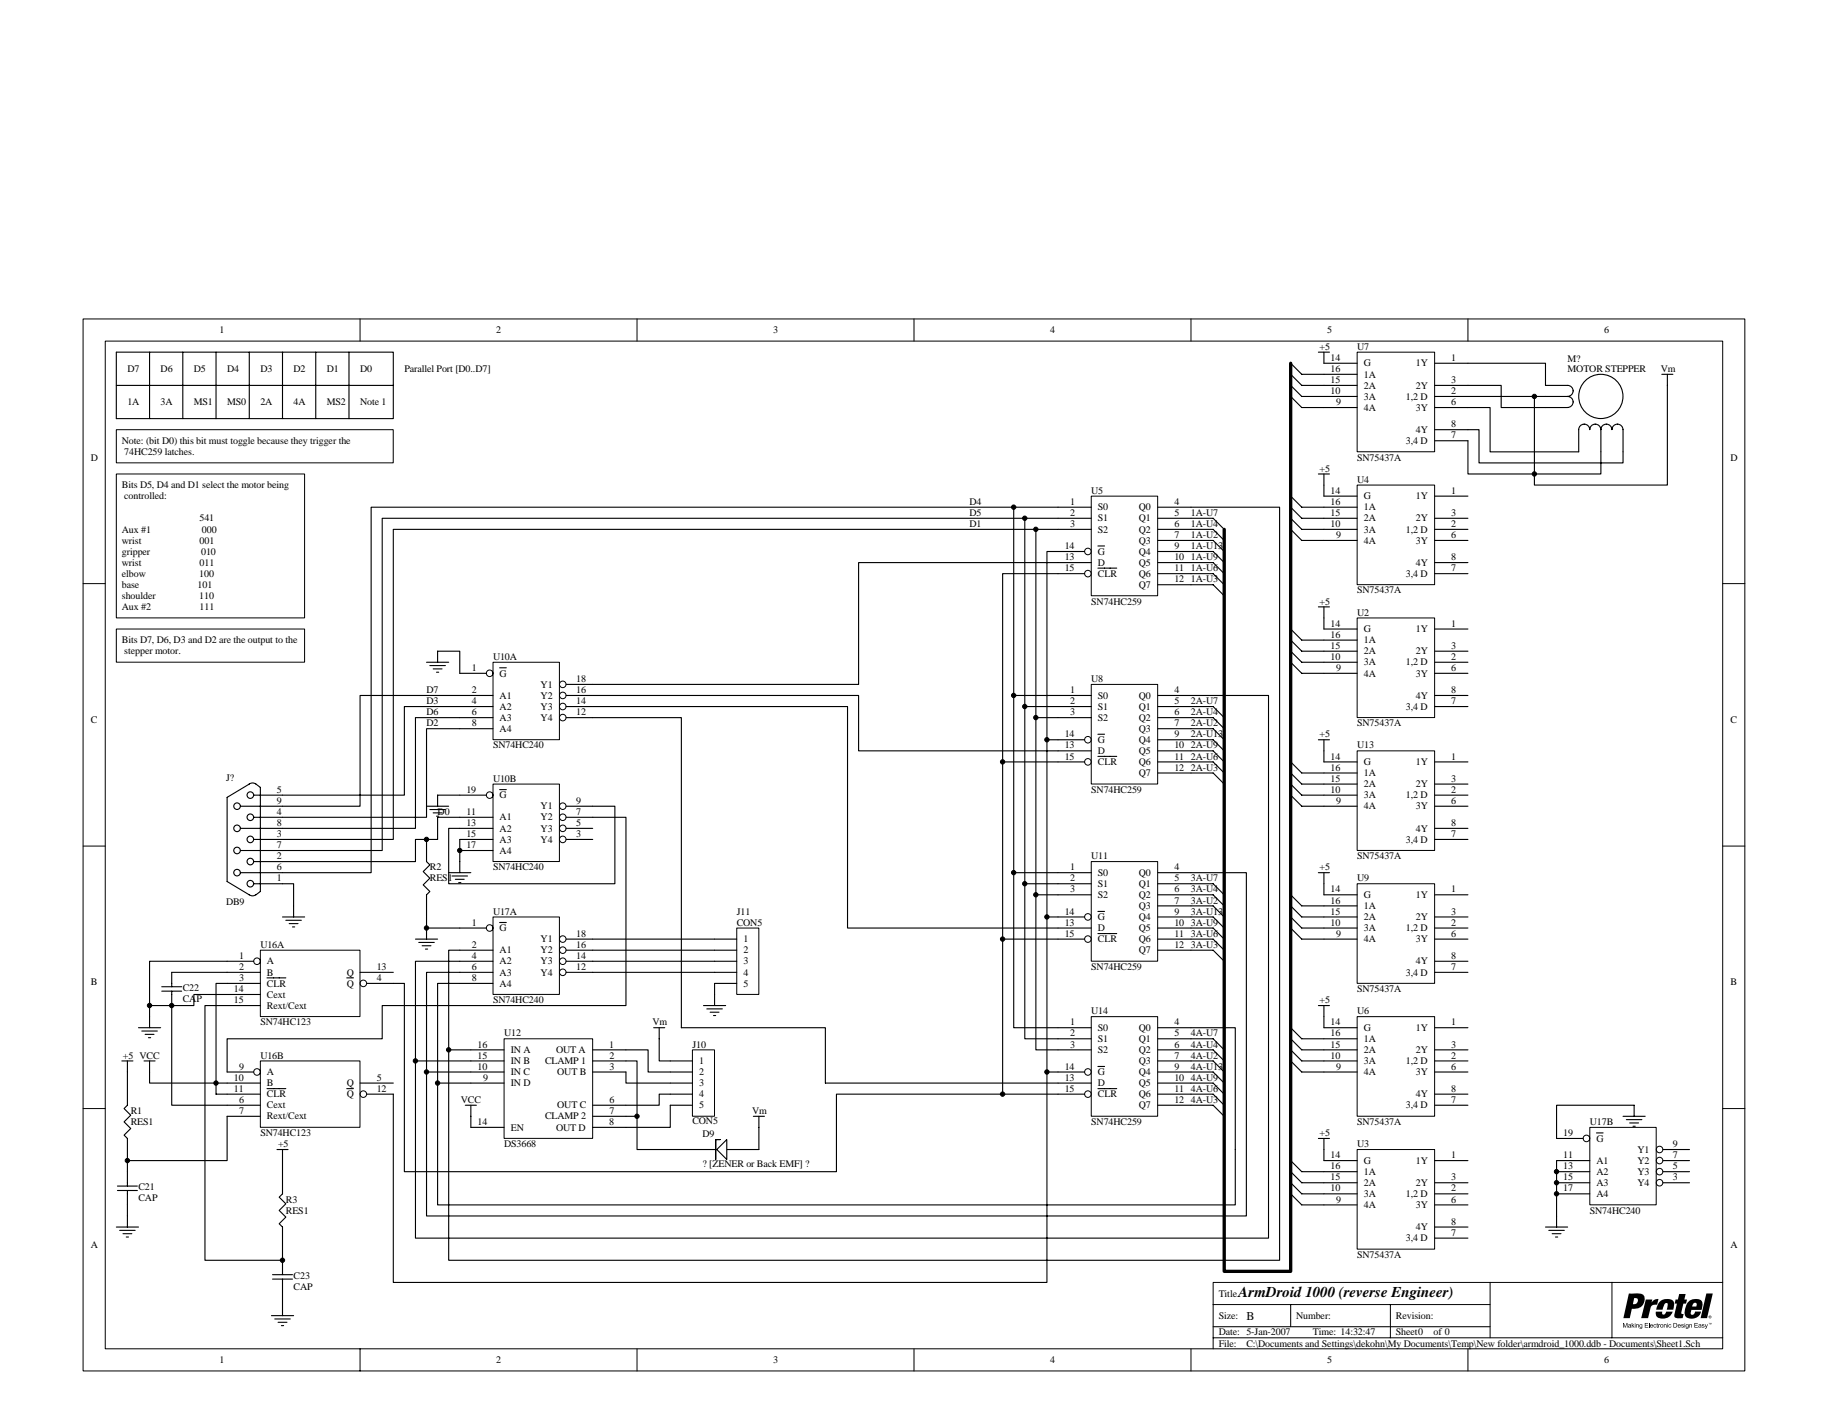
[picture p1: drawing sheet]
<svg xmlns="http://www.w3.org/2000/svg" width="559mm" height="432mm" viewBox="0 0 559 432" stroke-linecap="round" stroke-linejoin="round" font-family="sans-serif">
<g fill="none" stroke="#000" stroke-width=".31">
<path d="M25.4 97.5h508v321.7h-508zM110.1 97.5v6.8M194.7 97.5v6.8M279.4 97.5v6.8M364.1 97.5v6.8M448.7 97.5v6.8M32.2 104.3h494.4v308.2h-494.4zM25.4 178.5h6.8M526.6 178.5h6.8M25.4 258.7h6.8M526.6 258.7h6.8M25.4 339h6.8"/>
<path d="M526.6 339h6.8M370.8 398.9h84.7M394.5 398.9v6.8M425 398.9v10.2M455.5 392.2v16.9M492.8 392.2h-122v20.3M526.6 392.2h-33.8v16.9M110.1 412.5v6.8M194.7 412.5v6.8M279.4 412.5v6.8M364.1 412.5v6.8M370.8 409.1h155.8"/>
<path d="M370.8 405.7h84.7M448.7 412.5v6.8"/>
</g>
<g fill="#000">
<path d="M497.9 395.6l2.3-.1a1.95 1.95 0 0 1 2.3 .7 1.95 1.95 0 0 1 0 2.4 3.2 3.2 0 0 1-3.7 1.6l-.6 2.9h-1.9zM499.6 397l-.4 1.8a1.1 1.1 0 0 0 1.3-.4 1.1 1.1 0 0 0-.2-1.4z" fill-rule="evenodd"/>
<path d="M503.1 397.4h2l-.2 .9 .7-.7 1.4-.4-.4 1.8a1.45 1.45 0 0 0-2.1 1l-.7 3.1h-2.1z" fill-rule="evenodd"/>
<path d="M513.3 395.7h2l-.4 1.7h.8l-.3 1.3h-.8l-.7 2.7 .2 .4h.6l-.3 1.3h-2l-.6-.6 .8-3.8h-.7l.3-1.3h.7z" fill-rule="evenodd"/>
<path d="M521.6 395.6h2l-1.8 7.5h-1.9z" fill-rule="evenodd"/>
<path d="M496.1 404.6h.3l.4 1.2 .4-1.2h.3v1.4h-.2v-1.2l-.6 1.2-.4-1.2v1.2h-.2z" fill-rule="evenodd"/>
<path d="M497.9 405.6l.5-.1-.3 .4zM497.8 405.1l.1 .2 .4-.2 .1 .2a.4 .4 0 0 0-.6 .1 .4 .4 0 0 0 .1 .6h.7v-.8l-.3-.3z" fill-rule="evenodd"/>
<path d="M498.8 404.6h.2v.8l.6-.4-.4 .3 .4 .7-.5-.5-.1 .5h-.2z" fill-rule="evenodd"/>
<path d="M499.7 404.6l.2 .2zM499.7 405v1h.2v-1z" fill-rule="evenodd"/>
<path d="M500.1 405h.8l.1 1h-.2v-.7l-.2-.2-.2 .1-.1 .8h-.2z" fill-rule="evenodd"/>
<path d="M501.2 405.5a.36 .36 0 0 1 .7 0 .36 .36 0 0 1-.7 0zM501.4 405l-.3 .5 .2 .4 .6-.1a.37 .37 0 0 1-.3 .4 .37 .37 0 0 1-.4-.1 .45 .45 0 0 0 .4 .3 .45 .45 0 0 0 .4-.4v-1z" fill-rule="evenodd"/>
<path d="M502.8 404.6h1v.1h-.8v.5h.8v.1h-.8v.5h.9v.2h-1.1z" fill-rule="evenodd"/>
<path d="M504.7 405.2h.4v.2h-.5zM504.5 405.1l-.1 .3a.5 .5 0 0 0 .3 .6 .5 .5 0 0 0 .6-.3l-.6 .1-.1-.3h.7l-.2-.5z" fill-rule="evenodd"/>
<path d="M505.5 405.1l.6-.1 .2 .3a.38 .38 0 0 0-.5-.1 .38 .38 0 0 0 0 .6 .38 .38 0 0 0 .5-.2l-.1 .3-.5 .1-.2-.3z" fill-rule="evenodd"/>
<path d="M506.5 404.7l.1-.1v.4h.2l-.2 .8 .3 .2-.4-.1z" fill-rule="evenodd"/>
<path d="M506.9 405h.6l-.3 .2-.1 .8h-.2z" fill-rule="evenodd"/>
<path d="M507.6 405.5a.37 .37 0 0 1 .7 0 .37 .37 0 0 1-.7 0zM507.6 405.1v.8h.6l.3-.5-.2-.3z" fill-rule="evenodd"/>
<path d="M507.4 398a3.2 3.2 0 0 1 4.2 .1l.2 1.1-.3 1.3h-2l.3-1.5-.1-.5a1.01 1.01 0 0 0-1.2 1.1l-.3 .9h-1.9l.4-1.5z" fill-rule="evenodd"/>
<path d="M508.6 405h.8l.1 1h-.2l-.2-.9-.3 .2v.7h-.2z" fill-rule="evenodd"/>
<path d="M506.2 401.1h1.9l.2 .9a.83 .83 0 0 0 1-.9h2a3.1 3.1 0 0 1-4.9 1.5z" fill-rule="evenodd"/>
<path d="M509.7 404.6l.2 .2zM509.7 405h.2v1h-.2z" fill-rule="evenodd"/>
<path d="M510.1 405.1l.3-.2 .4 .2 .1 .2-.5-.2-.2 .4 .2 .4 .5-.3-.1 .3-.5 .1-.2-.3z" fill-rule="evenodd"/>
<path d="M511.7 404.7l.6 .1 .2 .5a.55 .55 0 0 1-.8 .5zM511.6 404.6v1.4h.5a.77 .77 0 0 0 .6-1 .77 .77 0 0 0-1.1-.4z" fill-rule="evenodd"/>
<path d="M513.1 405.2l.3-.1 .2 .3h-.5zM513 405.1a.55 .55 0 0 0-.1 .6 .55 .55 0 0 0 .6 .3l.3-.3-.5 .2-.3-.4h.8l-.1-.3-.2-.2z" fill-rule="evenodd"/>
<path d="M514.1 405l.6 .1-.2 .2-.3-.2 .1 .3a.32 .32 0 0 1 .4 .2 .32 .32 0 0 1-.2 .4l-.6-.3 .4 .2 .3-.2-.6-.3z" fill-rule="evenodd"/>
<path d="M514.9 404.6l.2 .2zM514.9 405h.2v1h-.2z" fill-rule="evenodd"/>
<path d="M515.3 405.5a.36 .36 0 0 1 .7 0 .36 .36 0 0 1-.7 0zM515.5 405a.59 .59 0 0 0 0 .9l.5-.1a.29 .29 0 0 1-.1 .4 .29 .29 0 0 1-.4-.1h-.2a.45 .45 0 0 0 .4 .3 .45 .45 0 0 0 .4-.2l.1-1.2z" fill-rule="evenodd"/>
<path d="M516.4 405h.7l.1 1h-.2v-.7l-.2-.2-.2 .1v.8h-.2z" fill-rule="evenodd"/>
<path d="M516.3 397.9l1.5-.6a1.92 1.92 0 0 1 2.3 .4 1.92 1.92 0 0 1 .2 2.3l-.2 .6h-3.1l-.2 1.2a.77 .77 0 0 0 1 .2 .77 .77 0 0 0 .4-.9h1.8a2.87 2.87 0 0 1-4.8 1.3 5.1 5.1 0 0 1 1.1-4.5zM517.6 398.6l-.3 .9h1.2a.65 .65 0 0 0 .1-.9 .65 .65 0 0 0-1 0z" fill-rule="evenodd"/>
<path d="M518 404.6h1v.1h-.8v.5h.7v.1h-.7v.5h.8v.2h-1z" fill-rule="evenodd"/>
<path d="M519.4 405.6a.23 .23 0 0 1 .3-.1 .23 .23 0 0 1 .1 .3l-.3 .1zM519.2 405.1l.2 .2 .4-.2 .1 .2a.44 .44 0 0 0-.6 .1 .44 .44 0 0 0 0 .5l.8 .1-.1-1z" fill-rule="evenodd"/>
<path d="M520.4 405l.3-.1 .3 .3-.5-.1-.1 .2a.43 .43 0 0 1 .5 .1 .43 .43 0 0 1 0 .6l-.6-.2-.1-.1 .5 .2 .2-.2-.6-.3z" fill-rule="evenodd"/>
<path d="M521.1 405h.2l.3 .8 .5-.8-.7 1.4-.2-.2 .3-.2z" fill-rule="evenodd"/>
<path d="M522.3 404.6l.2 .4 .2-.4zM522.8 404.6v.4v-.4l.1 .4 .2-.4 .1 .4v-.4l-.2 .3z" fill-rule="evenodd"/>
<path d="M522.6 402.5h.3v.5l-.2-.2-.1 .2zM522.6 402.5l.2 .2zM522.5 402.5v.5h.4l.1-.5zM522.3 402.7a.45 .45 0 0 1 .9 0 .45 .45 0 0 1-.9 0z" fill-rule="evenodd"/>
</g>
<path d="M504 404.6h.2v1.4h-.2z" fill="#000"/>
<path d="M150.7 239.8h20.3v23.7h-20.3z" fill="#fff"/>
<g fill="none" stroke="#000" stroke-width=".31">
<path d="M150.7 239.8h20.3v23.7h-20.3z"/>
<circle cx="149.7" cy="243.1" r="1.01"/>
<circle cx="172" cy="246.5" r="1.01"/>
<circle cx="172" cy="249.9" r="1.01"/>
<circle cx="172" cy="256.7" r="1.01"/>
<circle cx="172" cy="253.3" r="1.01"/>
</g>
<path d="M140.5 243.2h8.2M140.5 249.9h10.2M140.5 253.3h10.2M140.5 256.7h10.2M152.7 241.5h2.1M173.1 249.9h8.1M173.1 246.5h8.1M173.1 253.3h8.1M173.1 256.7h8.1M140.5 260.1h10.2" fill="none" stroke="#000" stroke-width=".34"/>
<path d="M150.7 280.4h20.3v23.7h-20.3z" fill="#fff"/>
<g fill="none" stroke="#000" stroke-width=".31">
<path d="M150.7 280.4h20.3v23.7h-20.3z"/>
<circle cx="149.7" cy="283.8" r="1.01"/>
<circle cx="172" cy="287.2" r="1.01"/>
<circle cx="172" cy="290.6" r="1.01"/>
<circle cx="172" cy="297.3" r="1.01"/>
<circle cx="172" cy="293.9" r="1.01"/>
</g>
<path d="M140.5 283.8h8.2M140.5 290.6h10.2M140.5 294h10.2M140.5 297.3h10.2M152.7 282.1h2.1M173.1 290.6h8.1M173.1 287.2h8.1M173.1 294h8.1M173.1 297.3h8.1M140.5 300.7h10.2" fill="none" stroke="#000" stroke-width=".34"/>
<path d="M486 344.8h20.3v23.6h-20.3z" fill="#fff"/>
<g fill="none" stroke="#000" stroke-width=".31">
<path d="M486 344.8h20.3v23.6h-20.3z"/>
<circle cx="485" cy="348.1" r="1.01"/>
<circle cx="507.3" cy="358.3" r="1.01"/>
<circle cx="507.3" cy="354.9" r="1.01"/>
<circle cx="507.3" cy="351.5" r="1.01"/>
<circle cx="507.3" cy="361.7" r="1.01"/>
</g>
<path d="M475.8 348.1h8.2M475.8 354.9h10.2M475.8 358.3h10.2M488 346.5h2.1M508.3 354.9h8.2M508.3 351.5h8.2M508.3 358.3h8.2M475.8 361.7h10.2M475.8 365.1h10.2M508.3 361.7h8.2" fill="none" stroke="#000" stroke-width=".34"/>
<path d="M150.7 202.5h20.3v23.7h-20.3z" fill="#fff"/>
<g fill="none" stroke="#000" stroke-width=".31">
<path d="M150.7 202.5h20.3v23.7h-20.3z"/>
<circle cx="149.7" cy="205.9" r="1.01"/>
<circle cx="172" cy="216.1" r="1.01"/>
<circle cx="172" cy="219.4" r="1.01"/>
<circle cx="172" cy="212.7" r="1.01"/>
<circle cx="172" cy="209.3" r="1.01"/>
</g>
<path d="M140.5 205.9h8.2M140.5 212.7h10.2M140.5 216.1h10.2M140.5 219.5h10.2M152.7 204.2h2.1M173.1 212.7h8.1M173.1 209.3h8.1M173.1 216.1h8.1M173.1 219.5h8.1M140.5 222.8h10.2" fill="none" stroke="#000" stroke-width=".34"/>
<path d="M333.6 151.7h20.3v30.5h-20.3z" fill="#fff"/>
<g fill="none" stroke="#000" stroke-width=".31">
<path d="M333.6 151.7h20.3v30.5h-20.3z"/>
<circle cx="332.6" cy="175.4" r="1.01"/>
<circle cx="332.6" cy="168.6" r="1.01"/>
</g>
<g fill="none" stroke="#000" stroke-width=".34">
<path d="M323.4 155.1h10.2M323.4 158.5h10.2M353.9 155.1h10.2M353.9 158.5h10.2M323.4 161.9h10.2M323.4 168.7h8.2M323.4 172h10.2M323.4 175.4h8.2M335.6 167h2.1M335.6 173.7h5.8M353.9 161.9h10.2M353.9 168.7h10.2"/>
<path d="M353.9 172h10.2M353.9 175.4h10.2M353.9 165.3h10.2M353.9 178.8h10.2"/>
</g>
<path d="M333.6 209.3h20.3v30.5h-20.3z" fill="#fff"/>
<g fill="none" stroke="#000" stroke-width=".31">
<path d="M333.6 209.3h20.3v30.5h-20.3z"/>
<circle cx="332.6" cy="233" r="1.01"/>
<circle cx="332.6" cy="226.2" r="1.01"/>
</g>
<g fill="none" stroke="#000" stroke-width=".34">
<path d="M323.4 212.7h10.2M323.4 216.1h10.2M323.4 219.5h10.2M353.9 212.7h10.2M353.9 216.1h10.2M353.9 219.5h10.2M323.4 226.2h8.2M323.4 229.6h10.2M323.4 233h8.2M335.6 224.5h2.1M335.6 231.3h5.8M353.9 226.2h10.2"/>
<path d="M353.9 229.6h10.2M353.9 233h10.2M353.9 222.8h10.2M353.9 236.4h10.2"/>
</g>
<path d="M333.6 263.5h20.3v30.4h-20.3z" fill="#fff"/>
<g fill="none" stroke="#000" stroke-width=".31">
<path d="M333.6 263.5h20.3v30.4h-20.3z"/>
<circle cx="332.6" cy="287.2" r="1.01"/>
<circle cx="332.6" cy="280.4" r="1.01"/>
</g>
<g fill="none" stroke="#000" stroke-width=".34">
<path d="M323.4 266.9h10.2M323.4 270.3h10.2M323.4 273.6h10.2M335.6 278.7h2.1M353.9 266.9h10.2M353.9 270.3h10.2M353.9 273.6h10.2M353.9 277h10.2M323.4 280.4h8.2M323.4 283.8h10.2M323.4 287.2h8.2M335.6 285.5h5.8"/>
<path d="M353.9 280.4h10.2M353.9 283.8h10.2M353.9 287.2h10.2M353.9 290.6h10.2"/>
</g>
<path d="M333.6 310.9h20.3v30.5h-20.3z" fill="#fff"/>
<g fill="none" stroke="#000" stroke-width=".31">
<path d="M333.6 310.9h20.3v30.5h-20.3z"/>
<circle cx="332.6" cy="334.6" r="1.01"/>
<circle cx="332.6" cy="327.8" r="1.01"/>
</g>
<g fill="none" stroke="#000" stroke-width=".34">
<path d="M76.2 239.8a1.78 1.78 0 0 1 2 0M76.2 239.8l-6.8 4v25.8l6.8 4M78.2 239.8l1.4 1v31.8l-1.4 1M73.5 253.3h12.9M73.5 246.5h12.9M77.6 256.7h8.8M77.6 249.9h8.8M77.6 243.2h8.8M73.5 266.9h12.9M73.5 260.1h12.9M76.2 273.6a1.69 1.69 0 0 0 2 0M77.6 270.3h8.8"/>
<path d="M77.6 263.5h8.8M323.4 314.3h10.2M323.4 317.7h10.2M353.9 314.3h10.2M353.9 317.7h10.2M323.4 321.1h10.2M323.4 327.8h8.2M323.4 331.2h10.2M323.4 334.6h8.2M335.6 326.1h2.1M335.6 332.9h5.8M353.9 321.1h10.2"/>
<path d="M353.9 327.8h10.2M353.9 331.2h10.2M353.9 334.6h10.2M353.9 324.4h10.2M353.9 338h10.2"/>
<circle cx="72.5" cy="246.5" r="1.01"/>
<circle cx="72.5" cy="253.3" r="1.01"/>
<circle cx="76.5" cy="256.7" r="1.01"/>
<circle cx="76.5" cy="249.9" r="1.01"/>
<circle cx="76.5" cy="243.1" r="1.01"/>
<circle cx="72.5" cy="266.9" r="1.01"/>
<circle cx="72.5" cy="260.1" r="1.01"/>
<circle cx="76.5" cy="263.5" r="1.01"/>
<circle cx="76.5" cy="270.2" r="1.01"/>
</g>
<path d="M414.9 107.7h23.7v30.5h-23.7z" fill="#fff"/>
<path d="M414.9 107.7h23.7v30.5h-23.7z" fill="none" stroke="#000" stroke-width=".31"/>
<path d="M404.7 111.1h10.2M404.7 114.5h10.2M404.7 117.9h10.2M438.6 111.1h10.1M438.6 117.9h10.1M404.7 124.6h10.2M404.7 121.2h10.2M438.6 124.6h10.1M438.6 121.2h10.1M438.6 131.4h10.1M438.6 134.8h10.1" fill="none" stroke="#000" stroke-width=".34"/>
<path d="M414.9 148.4h23.7v30.4h-23.7z" fill="#fff"/>
<path d="M414.9 148.3h23.7v30.5h-23.7z" fill="none" stroke="#000" stroke-width=".31"/>
<path d="M404.7 151.7h10.2M404.7 155.1h10.2M404.7 158.5h10.2M438.6 151.7h10.1M438.6 158.5h10.1M404.7 165.3h10.2M404.7 161.9h10.2M438.6 165.3h10.1M438.6 161.9h10.1M438.6 172h10.1M438.6 175.4h10.1" fill="none" stroke="#000" stroke-width=".34"/>
<path d="M414.9 189h23.7v30.4h-23.7z" fill="#fff"/>
<path d="M414.9 189h23.7v30.4h-23.7z" fill="none" stroke="#000" stroke-width=".31"/>
<path d="M404.7 192.4h10.2M404.7 195.7h10.2M404.7 199.1h10.2M438.6 192.4h10.1M438.6 199.1h10.1M404.7 205.9h10.2M404.7 202.5h10.2M438.6 205.9h10.1M438.6 202.5h10.1M438.6 212.7h10.1M438.6 216.1h10.1" fill="none" stroke="#000" stroke-width=".34"/>
<path d="M414.9 229.6h23.7v30.5h-23.7z" fill="#fff"/>
<path d="M414.9 229.6h23.7v30.5h-23.7z" fill="none" stroke="#000" stroke-width=".31"/>
<path d="M404.7 233h10.2M404.7 236.4h10.2M404.7 239.8h10.2M438.6 233h10.1M438.6 239.8h10.1M404.7 246.5h10.2M404.7 243.2h10.2M438.6 246.5h10.1M438.6 243.2h10.1M438.6 253.3h10.1M438.6 256.7h10.1" fill="none" stroke="#000" stroke-width=".34"/>
<path d="M414.9 270.3h23.7v30.4h-23.7z" fill="#fff"/>
<path d="M414.9 270.3h23.7v30.4h-23.7z" fill="none" stroke="#000" stroke-width=".31"/>
<path d="M404.7 273.6h10.2M404.7 277h10.2M438.6 273.6h10.1M404.7 280.4h10.2M404.7 287.2h10.2M404.7 283.8h10.2M438.6 280.4h10.1M438.6 287.2h10.1M438.6 283.8h10.1M438.6 294h10.1M438.6 297.3h10.1" fill="none" stroke="#000" stroke-width=".34"/>
<path d="M414.9 310.9h23.7v30.5h-23.7z" fill="#fff"/>
<path d="M414.9 310.9h23.7v30.5h-23.7z" fill="none" stroke="#000" stroke-width=".31"/>
<path d="M404.7 314.3h10.2M404.7 317.7h10.2M438.6 314.3h10.1M404.7 321.1h10.2M404.7 327.8h10.2M404.7 324.4h10.2M438.6 321.1h10.1M438.6 327.8h10.1M438.6 324.4h10.1M438.6 334.6h10.1M438.6 338h10.1" fill="none" stroke="#000" stroke-width=".34"/>
<path d="M414.9 351.6h23.7v30.4h-23.7z" fill="#fff"/>
<path d="M414.9 351.5h23.7v30.5h-23.7z" fill="none" stroke="#000" stroke-width=".31"/>
<path d="M404.7 354.9h10.2M404.7 358.3h10.2M438.6 354.9h10.1M404.7 361.7h10.2M404.7 368.5h10.2M404.7 365.1h10.2M438.6 361.7h10.1M438.6 368.5h10.1M438.6 365.1h10.1M438.6 375.2h10.1M438.6 378.6h10.1" fill="none" stroke="#000" stroke-width=".34"/>
<path d="M154.1 317.7h27.1v30.4h-27.1z" fill="#fff"/>
<path d="M154.1 317.7h27.1v30.4h-27.1z" fill="none" stroke="#000" stroke-width=".31"/>
<path d="M143.9 321.1h10.2M143.9 324.4h10.2M143.9 327.8h10.2M143.9 331.2h10.2M181.2 321.1h10.1M181.2 324.4h10.1M181.2 327.8h10.1M181.2 338h10.1M143.9 344.8h10.2M181.2 344.8h10.1M181.2 341.4h10.1" fill="none" stroke="#000" stroke-width=".34"/>
<path d="M79.6 290.6h30.4v20.3h-30.4z" fill="#fff"/>
<g fill="none" stroke="#000" stroke-width=".31">
<path d="M79.6 290.6h30.4v20.3h-30.4z"/>
<circle cx="78.6" cy="293.9" r="1.01"/>
<circle cx="111.1" cy="300.7" r="1.01"/>
</g>
<path d="M69.4 294h8.2M69.4 297.3h10.2M81.6 299h5.8M106 299h2M110.1 297.3h10.1M69.4 300.7h10.2M69.4 304.1h10.2M69.4 307.5h10.2M112.1 300.7h8.1" fill="none" stroke="#000" stroke-width=".34"/>
<path d="M79.6 324.5h30.4v20.2h-30.4z" fill="#fff"/>
<g fill="none" stroke="#000" stroke-width=".31">
<path d="M79.6 324.4h30.4v20.3h-30.4z"/>
<circle cx="78.6" cy="327.8" r="1.01"/>
<circle cx="111.1" cy="334.6" r="1.01"/>
</g>
<g fill="none" stroke="#000" stroke-width=".34">
<path d="M394.5 117.9l3.4 3.3h6.8M394.5 114.5l3.4 3.4h6.8M394.5 111.1l3.4 3.4h6.8M403 107.7h3.4M404.7 107.7v3.4M394.5 121.2l3.4 3.4h6.8M309.9 155.1h-196.4v111.8h-27.1M313.3 158.5h-196.5v101.6h-30.4M323.4 155.1h-13.5v57.6h13.5M323.4 158.5h-10.1v57.6M364.1 155.1h27.1v230.3h-254v-94.8h3.3M364.1 158.5h6.7l3.4 3.4"/>
<path d="M394.5 155.1l3.4 3.4h6.8M394.5 158.5l3.4 3.4h6.8M394.5 151.7l3.4 3.4h6.8M403 144.9h3.4M404.7 144.9v6.8M316.7 161.9h-196.5v94.8h-33.8M323.4 161.9h-6.7v57.6M323.4 172h-60.9v37.3h-81.3M323.4 168.7h-3.4v57.5h3.4M323.4 175.4h-16.9v57.6h16.9M364.1 161.9h6.7l3.4 3.4M364.1 165.3h6.7l3.4 3.4"/>
<path d="M364.1 168.7h6.7l3.4 3.3M364.1 172h6.7l3.4 3.4M364.1 175.4h6.7l3.4 3.4M364.1 178.8h6.7l3.4 3.4M394.5 161.9l3.4 3.4h6.8M394.5 199.1l3.4 3.4h6.8M394.5 195.7l3.4 3.4h6.8M394.5 192.4l3.4 3.3h6.8M403 185.6h3.4M404.7 185.6v6.8M130.4 202.5h6.8M131.4 203.5h4.7"/>
<path d="M132.4 204.6h2.7M133.4 205.6h.7M133.8 202.5v-3.4h6.7v6.8M140.5 216.1h-16.9v27.1h-37.2M140.5 212.7h-30.4v33.8h-23.7M140.5 219.5h-13.5v33.8h-40.6M181.2 212.7h81.3v16.9h60.9M181.2 216.1h77.9v67.7h64.3M309.9 212.7v54.2h13.5M323.4 216.1h-10.1v54.2M323.4 219.5h-6.7v54.1M364.1 212.7h23.7v165.9h-260.8v-84.6h13.5"/>
<path d="M364.1 216.1h6.7l3.4 3.4M364.1 219.5h6.7l3.4 3.3M394.5 202.5l3.4 3.4h6.8M140.5 222.8h-10.1v27.1h-44M306.5 233v54.2M320 226.2v54.2h3.4M364.1 222.8h6.7l3.4 3.4M364.1 226.2h6.7l3.4 3.4M364.1 229.6h6.7l3.4 3.4M364.1 233h6.7l3.4 3.4M364.1 236.4h6.7l3.4 3.4M394.5 239.8l3.4 3.4h6.8"/>
<path d="M394.5 233l3.4 3.4h6.8M394.5 236.4l3.4 3.4h6.8M403 226.2h3.4M404.7 226.2v6.8M130.4 246.5h6.8M131.4 247.6h4.7M132.4 248.6h2.7M133.4 249.6h.7M140.5 249.9h-6.7v6.8h-3.4v6.8l1 1-2 2 2 2.1-2 2 2 2-1 1v13.6M140.5 243.2h-6.7v3.3M140.5 256.7v10.2M181.2 246.5h6.8v23.8h-50.8v-17h3.3"/>
<path d="M181.2 249.9h10.1v57.6h-74.5v10.2h-47.4v10.1h8.2M394.5 243.2l3.4 3.3h6.8M86.4 270.3h3.3v10.1M137.2 266.9h6.7M138.2 267.9h4.7M139.2 268.9h2.7M140.2 269.9h.7M309.9 266.9v47.4h13.5M323.4 270.3h-10.1v47.4h10.1M323.4 273.6h-6.7v47.5h6.7M364.1 266.9h16.9v105h-250.6v-74.6h10.1M364.1 270.3h6.7l3.4 3.3"/>
<path d="M364.1 273.6h6.7l3.4 3.4M364.1 277h6.7l3.4 3.4M394.5 277l3.4 3.4h6.8M394.5 273.6l3.4 3.4h6.8M403 266.9h3.4M404.7 266.9v6.7M69.4 294h-23.7v20.3M69.4 297.3h-16.9v4.5M86.4 280.4h6.7M87.4 281.4h4.7M88.4 282.4h2.7M89.4 283.5h.7"/>
<path d="M127 287.2h6.8M128 288.2h4.8M129 289.2h2.7M130 290.2h.7M130.4 283.8h10.1M306.5 287.2v47.4h16.9M306.5 287.2h16.9M320 280.4v47.4h3.4M364.1 280.4h6.7l3.4 3.4M364.1 287.2h6.7l3.4 3.4M364.1 283.8h6.7l3.4 3.4M364.1 290.6h6.7l3.4 3.4"/>
<path d="M394.5 283.8l3.4 3.4h6.8M394.5 280.4l3.4 3.4h6.8M42.3 314.3h6.8M43.3 315.3h4.8M44.4 316.3h2.7M45.4 317.3h.7M45.7 307.5h6.8M49.4 303.1h6.1M49.4 301.8h6.1M52.5 307.5v30.5h27.1M52.5 303.1v4.4M69.4 300.7h-3.4v33.9h13.6"/>
<path d="M69.4 307.5h-6.7v77.9h23.7M69.4 304.1h-10.1v3.4h-6.8M120.2 300.7h3.4v57.6h132.1v-23.7h50.8M140.5 300.7h-6.7v67.8h243.8v-54.2h-13.5M364.1 317.7h6.7l3.4 3.4M394.5 314.3l3.4 3.4h6.8M394.5 317.7l3.4 3.4h6.8M403 307.5h3.4M404.7 307.5v6.8M37.3 324.4h3.3M38.9 324.4v13.6l-1 1 2.1 2-2.1 2.1 2.1 2-2.1 2 1 1v14.6M44 324.4h3.4"/>
<path d="M45.7 324.4v6.8h33.9M81.6 332.9h5.8M106 332.9h2M110.1 331.2h10.1M320 327.8v64.4h-199.8v-57.6h-8.1M364.1 327.8h6.7l3.4 3.4M364.1 331.2h6.7l3.4 3.4M364.1 334.6h6.7l3.4 3.4M364.1 338h6.7l3.4 3.4M364.1 321.1h6.7l3.4 3.3M364.1 324.4h6.7l3.4 3.4M394.5 324.4l3.4 3.4h6.8"/>
<path d="M394.5 321.1l3.4 3.3h6.8M79.6 341.4h-10.2v13.5h-30.5M84.7 351.5h3.4M86.4 351.5v13.6l-1.1 1 2.1 2-2.1 2.1 2.1 2-2.1 2 1.1 1v14.6M394.5 354.9l3.4 3.4h6.8M394.5 358.3l3.4 3.4h6.8M403 348.1h3.4M404.7 348.1v6.8M475.8 354.9v20.3M496.1 341.4h6.8M497.2 342.4h4.7M498.2 343.4h2.7"/>
<path d="M499.2 344.4h.7M499.5 341.4v-3.4h-23.7v10.1M35.6 375.2h6.7M35.9 364.1h6.1M35.9 362.7h6.1M36.6 376.3h4.7M37.6 377.3h2.7M38.6 378.3h.7M38.9 364.1v11.1M394.5 365.1l3.4 3.4h6.8M394.5 361.7l3.4 3.4h6.8M472.4 375.2h6.8"/>
<path d="M473.5 376.3h4.7M474.5 377.3h2.7M475.5 378.3h.7M83.3 391.2h6.1M83.3 389.8h6.1M86.4 391.2v11.1M83 402.3h6.7M84 403.4h4.7M85 404.4h2.7M86 405.4h.7"/>
</g>
<g fill="#000" stroke="#000" stroke-width=".31">
<circle cx="309.9" cy="155.1" r=".67"/>
<circle cx="313.3" cy="158.5" r=".67"/>
<circle cx="316.6" cy="161.9" r=".67"/>
<circle cx="309.9" cy="212.7" r=".67"/>
<circle cx="313.3" cy="216.1" r=".67"/>
<circle cx="316.6" cy="219.4" r=".67"/>
<circle cx="306.5" cy="233" r=".67"/>
<circle cx="320" cy="226.2" r=".67"/>
<circle cx="140.5" cy="260.1" r=".67"/>
<circle cx="309.9" cy="266.9" r=".67"/>
<circle cx="313.3" cy="270.2" r=".67"/>
<circle cx="316.6" cy="273.6" r=".67"/>
<circle cx="130.4" cy="283.8" r=".67"/>
<circle cx="306.5" cy="287.2" r=".67"/>
<circle cx="320" cy="280.4" r=".67"/>
<circle cx="45.7" cy="307.5" r=".67"/>
<circle cx="52.5" cy="307.5" r=".67"/>
<circle cx="66" cy="331.2" r=".67"/>
<circle cx="306.5" cy="334.6" r=".67"/>
<circle cx="320" cy="327.8" r=".67"/>
<circle cx="38.9" cy="354.9" r=".67"/>
<circle cx="86.4" cy="385.4" r=".67"/>
</g>
<path d="M394.5 111.1v277.7h-20.3v-226.9" fill="none" stroke="#000" stroke-width="1"/>
<path d="M225.2 283.8h6.8v20.3h-6.8z" fill="#fff"/>
<path d="M225.2 283.8h6.8v20.3h-6.8z" fill="none" stroke="#000" stroke-width=".31"/>
<g fill="none" stroke="#000" stroke-width=".34">
<path d="M448.7 111.1h23.7v6.8h6.8M448.7 117.9h10.2v6.7h20.3M479.2 117.9a1.68 1.68 0 0 1 1.7 1.6 1.68 1.68 0 0 1-1.7 1.7 1.69 1.69 0 0 1 1.7 1.7 1.69 1.69 0 0 1-1.7 1.7M508 114.5h3.4M509.7 114.5v33.8h-40.6v-27.1M448.7 124.6h6.8v13.6h27.1v-6.8a1.68 1.68 0 0 1 1.7-1.7 1.68 1.68 0 0 1 1.7 1.7 1.69 1.69 0 0 1 1.7-1.7 1.69 1.69 0 0 1 1.7 1.7M448.7 131.4h3.4v10.2h44v-10.2a1.69 1.69 0 0 0-1.7-1.7 1.69 1.69 0 0 0-1.7 1.7 1.68 1.68 0 0 0-1.6-1.7 1.68 1.68 0 0 0-1.7 1.7v13.5h-40.7v-10.1M448.7 121.2h30.5M181.2 287.2h44M181.2 290.6h44M181.2 294h44M181.2 297.3h44"/>
<path d="M215.1 307.5h6.7M216.1 308.5h4.7M217.1 309.5h2.7M218.1 310.6h.7M225.2 300.7h-6.8v6.8"/>
<circle cx="489.4" cy="121.2" r="6.8"/>
</g>
<g fill="#000" stroke="#000" stroke-width=".31">
<circle cx="469" cy="121.2" r=".67"/>
<circle cx="469" cy="144.9" r=".67"/>
<circle cx="475.8" cy="358.3" r=".67"/>
<circle cx="475.8" cy="361.7" r=".67"/>
<circle cx="475.8" cy="365.1" r=".67"/>
</g>
<path d="M211.7 321.1h6.7v20.3h-6.7z" fill="#fff"/>
<path d="M211.7 321.1h6.7v20.3h-6.7z" fill="none" stroke="#000" stroke-width=".31"/>
<g fill="none" stroke="#000" stroke-width=".34">
<path d="M181.2 219.5h27.1v94.8h44v16.9h71.1M199.8 314.3h3.4M201.5 314.3v10.1h10.2M127 324.4h16.9M130.4 327.8h13.5M133.8 331.2h10.1M137.2 321.1h6.7M142.2 338h3.4M143.9 338v6.8M191.3 321.1h6.8v6.7h13.6M191.3 327.8v3.4h20.4M211.7 334.6h-10.2v3.4h-10.2"/>
<path d="M211.7 338h-6.8v6.8h-13.6M208.3 351.5h23.7"/>
</g>
<g fill="#000" stroke="#000" stroke-width=".31">
<circle cx="127" cy="324.4" r=".67"/>
<circle cx="130.4" cy="327.8" r=".67"/>
<circle cx="133.8" cy="331.2" r=".67"/>
</g>
<g fill="#fff" stroke="#000" stroke-width=".34">
<path d="M219.1 351.5l3.1-3v6.1z"/>
<path d="M218.8 348.5h1.3h-1.3v6.1z" fill-rule="evenodd"/>
</g>
<g fill="none" stroke="#000" stroke-width=".34">
<path d="M35.6 107.7h84.6v20.3h-84.6zM35.6 117.9h84.6M45.7 107.7v20.3M55.9 107.7v20.3M66 107.7v20.3M76.2 107.7v20.3M86.4 107.7v20.3M96.5 107.7v20.3M106.7 107.7v20.3M130.4 256.7h-3.4v6.8h-40.6M191.3 324.4h3.4v27.1h13.6M191.3 341.4h3.4"/>
<path d="M230.3 341.4h3.4M232 341.4v10.1"/>
</g>
<g fill="#000" stroke="#000" stroke-width=".31">
<circle cx="130.4" cy="256.7" r=".67"/>
<circle cx="137.2" cy="321" r=".67"/>
<circle cx="194.7" cy="341.4" r=".67"/>
</g>
<path d="M35.6 131.4h84.6v10.1h-84.6z" fill="#fff"/>
<path d="M35.6 131.4h84.6v10.1h-84.6z" fill="none" stroke="#000" stroke-width=".31"/>
<path d="M35.6 145h57.5v44h-57.5z" fill="#fff"/>
<path d="M35.6 144.9h57.5v44.1h-57.5z" fill="none" stroke="#000" stroke-width=".31"/>
<path d="M35.6 192.4h57.5v10.1h-57.5z" fill="#fff"/>
<path d="M35.6 192.4h57.5v10.1h-57.5z" fill="none" stroke="#000" stroke-width=".31"/>
<text font-size="4.6" x="378.6" y="396.6">ArmDroid 1000 (reverse Engineer)</text>
<text font-size="3.7" x="381" y="403.5">B</text>
<g font-size="3.1">
<text x="67.1" y="101.9">1</text>
<text x="151.7" y="101.9">2</text>
<text x="236.4" y="101.9">3</text>
<text x="321.1" y="101.9">4</text>
<text x="405.7" y="101.9">5</text>
<text x="490.4" y="101.9">6</text>
<text x="403.4" y="107">+5</text>
<text x="414.9" y="107">U7</text>
<text x="38.9" y="113.7">D7</text>
<text x="49.1" y="113.7">D6</text>
<text x="59.3" y="113.7">D5</text>
<text x="69.4" y="113.7">D4</text>
<text x="79.6" y="113.7">D3</text>
<text x="89.7" y="113.7">D2</text>
<text x="99.9" y="113.7">D1</text>
<text x="110.1" y="113.7">D0</text>
<text x="123.6" y="113.7">Parallel Port [D0..D7]</text>
<text x="406.7" y="110.4">14</text>
<text x="406.7" y="113.7">16</text>
<text x="416.9" y="112.1">G</text>
<text x="432.8" y="112.1">1Y</text>
<text x="443.7" y="110.4">1</text>
<text x="479.2" y="110.7">M?</text>
<text x="479.2" y="113.7">MOTOR STEPPER</text>
<text x="507.7" y="113.7">Vm</text>
<text x="406.7" y="117.1">15</text>
<text x="416.9" y="115.4">1A</text>
<text x="416.9" y="118.8">2A</text>
<text x="432.8" y="118.8">2Y</text>
<text x="443.7" y="117.1">3</text>
<text x="38.9" y="123.9">1A</text>
<text x="49.1" y="123.9">3A</text>
<text x="59.3" y="123.9">MS1</text>
<text x="69.4" y="123.9">MS0</text>
<text x="79.6" y="123.9">2A</text>
<text x="89.7" y="123.9">4A</text>
<text x="99.9" y="123.9">MS2</text>
<text x="110.1" y="123.9">Note 1</text>
<text x="406.7" y="120.5">10</text>
<text x="408.4" y="123.9">9</text>
<text x="416.9" y="125.6">4A</text>
<text x="416.9" y="122.2">3A</text>
<text x="429.8" y="122.2">1,2 D</text>
<text x="432.8" y="125.6">3Y</text>
<text x="443.7" y="123.9">6</text>
<text x="443.7" y="120.5">2</text>
<text x="443.7" y="130.7">8</text>
<text x="37.3" y="135.8">Note: (bit D0) this bit must toggle because they trigger the</text>
<text x="429.8" y="135.8">3,4 D</text>
<text x="432.8" y="132.4">4Y</text>
<text x="443.7" y="134.1">7</text>
<text x="27.8" y="140.8">D</text>
<text x="38" y="139.1">74HC259 latches.</text>
<text x="414.9" y="140.8">SN75437A</text>
<text x="529" y="140.8">D</text>
<text x="37.3" y="149.3">Bits D5, D4 and D1 select the motor being</text>
<text x="403.4" y="144.2">+5</text>
<text x="414.9" y="147.6">U4</text>
<text x="38" y="152.7">controlled:</text>
<text x="296.3" y="154.4">D4</text>
<text x="327.2" y="154.4">1</text>
<text x="333.6" y="151">U5</text>
<text x="359" y="154.4">4</text>
<text x="406.7" y="151">14</text>
<text x="406.7" y="154.4">16</text>
<text x="416.9" y="152.7">G</text>
<text x="432.8" y="152.7">1Y</text>
<text x="443.7" y="151">1</text>
<text x="61" y="159.5">541</text>
<text x="296.3" y="157.8">D5</text>
<text x="296.3" y="161.2">D1</text>
<text x="327.2" y="157.8">2</text>
<text x="327.2" y="161.2">3</text>
<text x="335.6" y="156.1">S0</text>
<text x="335.6" y="159.5">S1</text>
<text x="348.1" y="156.1">Q0</text>
<text x="348.1" y="159.5">Q1</text>
<text x="359" y="157.8">5</text>
<text x="359" y="161.2">6</text>
<text x="364.1" y="157.8">1A-U7</text>
<text x="364.1" y="161.2">1A-U4</text>
<text x="406.7" y="157.8">15</text>
<text x="406.7" y="161.2">10</text>
<text x="416.9" y="156.1">1A</text>
<text x="416.9" y="159.5">2A</text>
<text x="432.8" y="159.5">2Y</text>
<text x="443.7" y="157.8">3</text>
<text x="443.7" y="161.2">2</text>
<text x="37.3" y="162.9">Aux #1</text>
<text x="37.3" y="166.2">wrist</text>
<text x="61" y="166.2">001</text>
<text x="61.7" y="162.9">000</text>
<text x="325.5" y="167.9">14</text>
<text x="335.6" y="162.9">S2</text>
<text x="348.1" y="162.9">Q2</text>
<text x="348.1" y="166.2">Q3</text>
<text x="359" y="164.5">7</text>
<text x="359" y="167.9">9</text>
<text x="364.1" y="164.5">1A-U2</text>
<text x="364.1" y="167.9">1A-U13</text>
<text x="408.4" y="164.5">9</text>
<text x="416.9" y="166.2">4A</text>
<text x="416.9" y="162.9">3A</text>
<text x="429.8" y="162.9">1,2 D</text>
<text x="432.8" y="166.2">3Y</text>
<text x="443.7" y="164.5">6</text>
<text x="37.3" y="169.6">gripper</text>
<text x="37.3" y="173">wrist</text>
<text x="61" y="173">011</text>
<text x="61.5" y="169.6">010</text>
<text x="325.5" y="171.3">13</text>
<text x="335.6" y="169.6">G</text>
<text x="335.6" y="173">D</text>
<text x="348.1" y="169.6">Q4</text>
<text x="348.1" y="173">Q5</text>
<text x="359" y="171.3">10</text>
<text x="364.1" y="171.3">1A-U9</text>
<text x="432.8" y="173">4Y</text>
<text x="443.7" y="171.3">8</text>
<text x="37.3" y="176.4">elbow</text>
<text x="37.3" y="179.8">base</text>
<text x="60.4" y="179.8">101</text>
<text x="60.9" y="176.4">100</text>
<text x="325.5" y="174.7">15</text>
<text x="335.6" y="176.4">CLR</text>
<text x="348.1" y="176.4">Q6</text>
<text x="348.1" y="179.8">Q7</text>
<text x="359" y="174.7">11</text>
<text x="359" y="178.1">12</text>
<text x="364.1" y="174.7">1A-U6</text>
<text x="364.1" y="178.1">1A-U3</text>
<text x="429.8" y="176.4">3,4 D</text>
<text x="443.7" y="174.7">7</text>
<text x="37.3" y="183.2">shoulder</text>
<text x="60.9" y="183.2">110</text>
<text x="333.6" y="184.9">SN74HC259</text>
<text x="403.4" y="184.9">+5</text>
<text x="414.9" y="181.5">SN75437A</text>
<text x="37.3" y="186.6">Aux #2</text>
<text x="61" y="186.6">111</text>
<text x="406.7" y="191.6">14</text>
<text x="414.9" y="188.3">U2</text>
<text x="443.7" y="191.6">1</text>
<text x="37.3" y="196.7">Bits D7, D6, D3 and D2 are the output to the</text>
<text x="406.7" y="195">16</text>
<text x="416.9" y="193.3">G</text>
<text x="416.9" y="196.7">1A</text>
<text x="432.8" y="193.3">1Y</text>
<text x="38" y="200.1">stepper motor.</text>
<text x="150.7" y="201.8">U10A</text>
<text x="406.7" y="198.4">15</text>
<text x="406.7" y="201.8">10</text>
<text x="416.9" y="200.1">2A</text>
<text x="416.9" y="203.5">3A</text>
<text x="429.8" y="203.5">1,2 D</text>
<text x="432.8" y="200.1">2Y</text>
<text x="443.7" y="198.4">3</text>
<text x="443.7" y="201.8">2</text>
<text x="144.3" y="205.2">1</text>
<text x="152.7" y="206.9">G</text>
<text x="176.1" y="208.6">18</text>
<text x="333.6" y="208.6">U8</text>
<text x="408.4" y="205.2">9</text>
<text x="416.9" y="206.9">4A</text>
<text x="432.8" y="206.9">3Y</text>
<text x="443.7" y="205.2">6</text>
<text x="130.4" y="212">D7</text>
<text x="130.4" y="215.3">D3</text>
<text x="144.3" y="212">2</text>
<text x="144.3" y="215.3">4</text>
<text x="152.7" y="213.7">A1</text>
<text x="165.3" y="210.3">Y1</text>
<text x="165.3" y="213.7">Y2</text>
<text x="176.1" y="212">16</text>
<text x="176.1" y="215.3">14</text>
<text x="327.2" y="212">1</text>
<text x="327.2" y="215.3">2</text>
<text x="335.6" y="213.7">S0</text>
<text x="348.1" y="213.7">Q0</text>
<text x="359" y="212">4</text>
<text x="359" y="215.3">5</text>
<text x="364.1" y="215.3">2A-U7</text>
<text x="432.8" y="213.7">4Y</text>
<text x="443.7" y="212">8</text>
<text x="443.7" y="215.3">7</text>
<text x="27.8" y="221.1">C</text>
<text x="130.4" y="218.7">D6</text>
<text x="144.3" y="218.7">6</text>
<text x="152.7" y="217">A2</text>
<text x="152.7" y="220.4">A3</text>
<text x="165.3" y="217">Y3</text>
<text x="165.3" y="220.4">Y4</text>
<text x="176.1" y="218.7">12</text>
<text x="327.2" y="218.7">3</text>
<text x="335.6" y="217">S1</text>
<text x="335.6" y="220.4">S2</text>
<text x="348.1" y="217">Q1</text>
<text x="348.1" y="220.4">Q2</text>
<text x="359" y="218.7">6</text>
<text x="364.1" y="218.7">2A-U4</text>
<text x="429.8" y="217">3,4 D</text>
<text x="529" y="221.1">C</text>
<text x="130.4" y="222.1">D2</text>
<text x="144.3" y="222.1">8</text>
<text x="152.7" y="223.8">A4</text>
<text x="325.5" y="225.5">14</text>
<text x="335.6" y="227.2">G</text>
<text x="348.1" y="223.8">Q3</text>
<text x="348.1" y="227.2">Q4</text>
<text x="359" y="222.1">7</text>
<text x="359" y="225.5">9</text>
<text x="364.1" y="222.1">2A-U2</text>
<text x="364.1" y="225.5">2A-U13</text>
<text x="403.4" y="225.5">+5</text>
<text x="414.9" y="222.1">SN75437A</text>
<text x="150.7" y="228.9">SN74HC240</text>
<text x="325.5" y="228.9">13</text>
<text x="325.5" y="232.3">15</text>
<text x="335.6" y="230.6">D</text>
<text x="335.6" y="234">CLR</text>
<text x="348.1" y="230.6">Q5</text>
<text x="348.1" y="234">Q6</text>
<text x="359" y="228.9">10</text>
<text x="359" y="232.3">11</text>
<text x="364.1" y="228.9">2A-U9</text>
<text x="364.1" y="232.3">2A-U6</text>
<text x="406.7" y="232.3">14</text>
<text x="414.9" y="228.9">U13</text>
<text x="416.9" y="234">G</text>
<text x="432.8" y="234">1Y</text>
<text x="443.7" y="232.3">1</text>
<text x="69.1" y="238.7">J?</text>
<text x="150.7" y="239.1">U10B</text>
<text x="348.1" y="237.4">Q7</text>
<text x="359" y="235.7">12</text>
<text x="364.1" y="235.7">2A-U3</text>
<text x="406.7" y="235.7">16</text>
<text x="406.7" y="239.1">15</text>
<text x="416.9" y="237.4">1A</text>
<text x="443.7" y="239.1">3</text>
<text x="84.7" y="245.8">9</text>
<text x="84.7" y="242.4">5</text>
<text x="142.6" y="242.4">19</text>
<text x="152.7" y="244.1">G</text>
<text x="176.1" y="245.8">9</text>
<text x="333.6" y="242.4">SN74HC259</text>
<text x="406.7" y="242.4">10</text>
<text x="408.4" y="245.8">9</text>
<text x="416.9" y="240.7">2A</text>
<text x="416.9" y="244.1">3A</text>
<text x="429.8" y="244.1">1,2 D</text>
<text x="432.8" y="240.7">2Y</text>
<text x="443.7" y="245.8">6</text>
<text x="443.7" y="242.4">2</text>
<text x="84.7" y="249.2">4</text>
<text x="133.8" y="249.2">D0</text>
<text x="142.6" y="249.2">11</text>
<text x="152.7" y="250.9">A1</text>
<text x="165.3" y="247.5">Y1</text>
<text x="165.3" y="250.9">Y2</text>
<text x="176.1" y="249.2">7</text>
<text x="416.9" y="247.5">4A</text>
<text x="432.8" y="247.5">3Y</text>
<text x="84.7" y="256">3</text>
<text x="84.7" y="252.6">8</text>
<text x="142.6" y="252.6">13</text>
<text x="142.6" y="256">15</text>
<text x="152.7" y="254.3">A2</text>
<text x="152.7" y="257.7">A3</text>
<text x="165.3" y="254.3">Y3</text>
<text x="165.3" y="257.7">Y4</text>
<text x="176.1" y="252.6">5</text>
<text x="176.1" y="256">3</text>
<text x="429.8" y="257.7">3,4 D</text>
<text x="432.8" y="254.3">4Y</text>
<text x="443.7" y="252.6">8</text>
<text x="443.7" y="256">7</text>
<text x="84.7" y="262.8">2</text>
<text x="84.7" y="259.4">7</text>
<text x="142.6" y="259.4">17</text>
<text x="152.7" y="261.1">A4</text>
<text x="333.6" y="262.8">U11</text>
<text x="414.9" y="262.8">SN75437A</text>
<text x="84.7" y="269.5">1</text>
<text x="84.7" y="266.1">6</text>
<text x="131.4" y="266.1">R2</text>
<text x="131.4" y="269.5">RES1</text>
<text x="150.7" y="266.1">SN74HC240</text>
<text x="327.2" y="266.1">1</text>
<text x="327.2" y="269.5">2</text>
<text x="335.6" y="267.8">S0</text>
<text x="348.1" y="267.8">Q0</text>
<text x="359" y="266.1">4</text>
<text x="359" y="269.5">5</text>
<text x="364.1" y="269.5">3A-U7</text>
<text x="403.4" y="266.1">+5</text>
<text x="414.9" y="269.5">U9</text>
<text x="327.2" y="272.9">3</text>
<text x="335.6" y="271.2">S1</text>
<text x="335.6" y="274.6">S2</text>
<text x="348.1" y="271.2">Q1</text>
<text x="348.1" y="274.6">Q2</text>
<text x="359" y="272.9">6</text>
<text x="364.1" y="272.9">3A-U4</text>
<text x="406.7" y="272.9">14</text>
<text x="416.9" y="274.6">G</text>
<text x="432.8" y="274.6">1Y</text>
<text x="443.7" y="272.9">1</text>
<text x="69.1" y="276.6">DB9</text>
<text x="150.7" y="279.7">U17A</text>
<text x="225.2" y="279.7">J11</text>
<text x="325.5" y="279.7">14</text>
<text x="335.6" y="281.4">G</text>
<text x="348.1" y="278">Q3</text>
<text x="348.1" y="281.4">Q4</text>
<text x="359" y="276.3">7</text>
<text x="359" y="279.7">9</text>
<text x="364.1" y="276.3">3A-U2</text>
<text x="364.1" y="279.7">3A-U13</text>
<text x="406.7" y="276.3">16</text>
<text x="406.7" y="279.7">15</text>
<text x="416.9" y="278">1A</text>
<text x="416.9" y="281.4">2A</text>
<text x="432.8" y="281.4">2Y</text>
<text x="443.7" y="279.7">3</text>
<text x="144.3" y="283.1">1</text>
<text x="152.7" y="284.8">G</text>
<text x="176.1" y="286.5">18</text>
<text x="225.2" y="283.1">CON5</text>
<text x="325.5" y="283.1">13</text>
<text x="325.5" y="286.5">15</text>
<text x="335.6" y="284.8">D</text>
<text x="348.1" y="284.8">Q5</text>
<text x="359" y="283.1">10</text>
<text x="359" y="286.5">11</text>
<text x="364.1" y="283.1">3A-U9</text>
<text x="364.1" y="286.5">3A-U6</text>
<text x="406.7" y="283.1">10</text>
<text x="408.4" y="286.5">9</text>
<text x="416.9" y="284.8">3A</text>
<text x="429.8" y="284.8">1,2 D</text>
<text x="443.7" y="286.5">6</text>
<text x="443.7" y="283.1">2</text>
<text x="73.2" y="293.2">1</text>
<text x="79.6" y="289.9">U16A</text>
<text x="144.3" y="289.9">2</text>
<text x="144.3" y="293.2">4</text>
<text x="152.7" y="291.5">A1</text>
<text x="165.3" y="288.2">Y1</text>
<text x="165.3" y="291.5">Y2</text>
<text x="176.1" y="289.9">16</text>
<text x="176.1" y="293.2">14</text>
<text x="227.2" y="288.2">1</text>
<text x="227.2" y="291.5">2</text>
<text x="335.6" y="288.2">CLR</text>
<text x="348.1" y="288.2">Q6</text>
<text x="348.1" y="291.5">Q7</text>
<text x="359" y="289.9">12</text>
<text x="364.1" y="289.9">3A-U3</text>
<text x="416.9" y="288.2">4A</text>
<text x="432.8" y="288.2">3Y</text>
<text x="443.7" y="293.2">8</text>
<text x="73.2" y="296.6">2</text>
<text x="81.6" y="294.9">A</text>
<text x="81.6" y="298.3">B</text>
<text x="106" y="298.3">Q</text>
<text x="115.1" y="296.6">13</text>
<text x="144.3" y="296.6">6</text>
<text x="152.7" y="294.9">A2</text>
<text x="152.7" y="298.3">A3</text>
<text x="165.3" y="294.9">Y3</text>
<text x="165.3" y="298.3">Y4</text>
<text x="176.1" y="296.6">12</text>
<text x="227.2" y="294.9">3</text>
<text x="227.2" y="298.3">4</text>
<text x="333.6" y="296.6">SN74HC259</text>
<text x="429.8" y="298.3">3,4 D</text>
<text x="432.8" y="294.9">4Y</text>
<text x="443.7" y="296.6">7</text>
<text x="27.8" y="301.4">B</text>
<text x="55.9" y="303.1">C22</text>
<text x="71.5" y="303.4">14</text>
<text x="73.2" y="300">3</text>
<text x="81.6" y="301.7">CLR</text>
<text x="81.6" y="305.1">Cext</text>
<text x="106" y="301.7">Q</text>
<text x="115.1" y="300">4</text>
<text x="144.3" y="300">8</text>
<text x="152.7" y="301.7">A4</text>
<text x="227.2" y="301.7">5</text>
<text x="414.9" y="303.4">SN75437A</text>
<text x="529" y="301.4">B</text>
<text x="55.9" y="306.5">CAP</text>
<text x="71.5" y="306.8">15</text>
<text x="81.6" y="308.5">Rext/Cext</text>
<text x="150.7" y="306.8">SN74HC240</text>
<text x="333.6" y="310.2">U14</text>
<text x="403.4" y="306.8">+5</text>
<text x="414.9" y="310.2">U6</text>
<text x="79.6" y="313.6">SN74HC123</text>
<text x="154.1" y="316.9">U12</text>
<text x="199.5" y="313.6">Vm</text>
<text x="327.2" y="313.6">1</text>
<text x="327.2" y="316.9">2</text>
<text x="335.6" y="315.3">S0</text>
<text x="348.1" y="315.3">Q0</text>
<text x="359" y="313.6">4</text>
<text x="359" y="316.9">5</text>
<text x="364.1" y="316.9">4A-U7</text>
<text x="406.7" y="313.6">14</text>
<text x="406.7" y="316.9">16</text>
<text x="416.9" y="315.3">G</text>
<text x="432.8" y="315.3">1Y</text>
<text x="443.7" y="313.6">1</text>
<text x="37.6" y="323.7">+5 VCC</text>
<text x="79.6" y="323.7">U16B</text>
<text x="146" y="320.3">16</text>
<text x="146" y="323.7">15</text>
<text x="156.1" y="322">IN A</text>
<text x="170" y="322">OUT A</text>
<text x="186.3" y="320.3">1</text>
<text x="186.3" y="323.7">2</text>
<text x="211.7" y="320.3">J10</text>
<text x="327.2" y="320.3">3</text>
<text x="335.6" y="318.6">S1</text>
<text x="335.6" y="322">S2</text>
<text x="348.1" y="318.6">Q1</text>
<text x="348.1" y="322">Q2</text>
<text x="359" y="320.3">6</text>
<text x="359" y="323.7">7</text>
<text x="364.1" y="320.3">4A-U4</text>
<text x="364.1" y="323.7">4A-U2</text>
<text x="406.7" y="320.3">15</text>
<text x="406.7" y="323.7">10</text>
<text x="416.9" y="318.6">1A</text>
<text x="416.9" y="322">2A</text>
<text x="432.8" y="322">2Y</text>
<text x="443.7" y="320.3">3</text>
<text x="443.7" y="323.7">2</text>
<text x="73.2" y="327.1">9</text>
<text x="81.6" y="328.8">A</text>
<text x="146" y="327.1">10</text>
<text x="156.1" y="325.4">IN B</text>
<text x="156.1" y="328.8">IN C</text>
<text x="166.6" y="325.4">CLAMP 1</text>
<text x="170.3" y="328.8">OUT B</text>
<text x="186.3" y="327.1">3</text>
<text x="213.7" y="325.4">1</text>
<text x="213.7" y="328.8">2</text>
<text x="325.5" y="327.1">14</text>
<text x="335.6" y="328.8">G</text>
<text x="348.1" y="325.4">Q3</text>
<text x="348.1" y="328.8">Q4</text>
<text x="359" y="327.1">9</text>
<text x="364.1" y="327.1">4A-U13</text>
<text x="408.4" y="327.1">9</text>
<text x="416.9" y="328.8">4A</text>
<text x="416.9" y="325.4">3A</text>
<text x="429.8" y="325.4">1,2 D</text>
<text x="432.8" y="328.8">3Y</text>
<text x="443.7" y="327.1">6</text>
<text x="71.5" y="330.5">10</text>
<text x="71.5" y="333.9">11</text>
<text x="81.6" y="332.2">B</text>
<text x="81.6" y="335.6">CLR</text>
<text x="106" y="332.2">Q</text>
<text x="106" y="335.6">Q</text>
<text x="115.1" y="330.5">5</text>
<text x="115.1" y="333.9">12</text>
<text x="147.7" y="330.5">9</text>
<text x="156.1" y="332.2">IN D</text>
<text x="213.7" y="332.2">3</text>
<text x="213.7" y="335.6">4</text>
<text x="325.5" y="330.5">13</text>
<text x="325.5" y="333.9">15</text>
<text x="335.6" y="332.2">D</text>
<text x="335.6" y="335.6">CLR</text>
<text x="348.1" y="332.2">Q5</text>
<text x="348.1" y="335.6">Q6</text>
<text x="359" y="330.5">10</text>
<text x="359" y="333.9">11</text>
<text x="364.1" y="330.5">4A-U9</text>
<text x="364.1" y="333.9">4A-U6</text>
<text x="432.8" y="335.6">4Y</text>
<text x="443.7" y="333.9">8</text>
<text x="40" y="340.7">R1</text>
<text x="73.2" y="337.3">6</text>
<text x="73.2" y="340.7">7</text>
<text x="81.6" y="339">Cext</text>
<text x="140.9" y="337.3">VCC</text>
<text x="170.3" y="339">OUT C</text>
<text x="186.3" y="337.3">6</text>
<text x="186.3" y="340.7">7</text>
<text x="213.7" y="339">5</text>
<text x="230" y="340.7">Vm</text>
<text x="348.1" y="339">Q7</text>
<text x="359" y="337.3">12</text>
<text x="364.1" y="337.3">4A-U3</text>
<text x="429.8" y="339">3,4 D</text>
<text x="443.7" y="337.3">7</text>
<text x="40" y="344">RES1</text>
<text x="79.6" y="347.4">SN74HC123</text>
<text x="81.6" y="342.3">Rext/Cext</text>
<text x="146" y="344">14</text>
<text x="156.1" y="345.7">EN</text>
<text x="166.6" y="342.3">CLAMP 2</text>
<text x="170" y="345.7">OUT D</text>
<text x="186.3" y="344">8</text>
<text x="211.7" y="343.7">CON5</text>
<text x="214.7" y="347.8">D9</text>
<text x="333.6" y="344">SN74HC259</text>
<text x="403.4" y="347.4">+5</text>
<text x="414.9" y="344">SN75437A</text>
<text x="477.9" y="347.4">19</text>
<text x="486" y="344">U17B</text>
<text x="85" y="350.8">+5</text>
<text x="154.1" y="350.8">DS3668</text>
<text x="414.9" y="350.8">U3</text>
<text x="488" y="349.1">G</text>
<text x="500.5" y="352.5">Y1</text>
<text x="511.4" y="350.8">9</text>
<text x="214.7" y="356.9">? [ZENER or Back EMF] ?</text>
<text x="406.7" y="354.2">14</text>
<text x="406.7" y="357.6">16</text>
<text x="416.9" y="355.9">G</text>
<text x="416.9" y="359.3">1A</text>
<text x="432.8" y="355.9">1Y</text>
<text x="443.7" y="354.2">1</text>
<text x="477.9" y="354.2">11</text>
<text x="477.9" y="357.6">13</text>
<text x="488" y="355.9">A1</text>
<text x="488" y="359.3">A2</text>
<text x="500.5" y="355.9">Y2</text>
<text x="500.5" y="359.3">Y3</text>
<text x="511.4" y="354.2">7</text>
<text x="511.4" y="357.6">5</text>
<text x="42.3" y="364">C21</text>
<text x="406.7" y="361">15</text>
<text x="406.7" y="364.4">10</text>
<text x="416.9" y="362.7">2A</text>
<text x="432.8" y="362.7">2Y</text>
<text x="443.7" y="361">3</text>
<text x="443.7" y="364.4">2</text>
<text x="477.9" y="361">15</text>
<text x="477.9" y="364.4">17</text>
<text x="488" y="362.7">A3</text>
<text x="500.5" y="362.7">Y4</text>
<text x="511.4" y="361">3</text>
<text x="42.3" y="367.4">CAP</text>
<text x="87.4" y="367.7">R3</text>
<text x="87.4" y="371.1">RES1</text>
<text x="408.4" y="367.7">9</text>
<text x="416.9" y="369.4">4A</text>
<text x="416.9" y="366.1">3A</text>
<text x="429.8" y="366.1">1,2 D</text>
<text x="432.8" y="369.4">3Y</text>
<text x="443.7" y="367.7">6</text>
<text x="486" y="371.1">SN74HC240</text>
<text x="488" y="366.1">A4</text>
<text x="432.8" y="376.2">4Y</text>
<text x="443.7" y="374.5">8</text>
<text x="443.7" y="377.9">7</text>
<text x="27.8" y="381.6">A</text>
<text x="429.8" y="379.6">3,4 D</text>
<text x="529" y="381.6">A</text>
<text x="414.9" y="384.7">SN75437A</text>
<text x="89.7" y="391.1">C23</text>
<text x="89.7" y="394.5">CAP</text>
<text x="372.5" y="396.5">Title</text>
<text x="372.5" y="403.3">Size:</text>
<text x="396.2" y="403.3">Number:</text>
<text x="426.7" y="403.3">Revision:</text>
<text x="372.5" y="408.4">Date: 5-Jan-2007</text>
<text x="372.5" y="411.8">File:</text>
<text x="381" y="411.8">C:\Documents and Settings\dekohn\My Documents\Temp\New folder\armdroid_1000.ddb - Documents\Sheet1.Sch</text>
<text x="401.3" y="408.4">Time: 14:32:47</text>
<text x="426.7" y="408.4">Sheet0</text>
<text x="438.2" y="408.4">of 0</text>
<text x="67.1" y="416.9">1</text>
<text x="151.7" y="416.9">2</text>
<text x="236.4" y="416.9">3</text>
<text x="321.1" y="416.9">4</text>
<text x="405.7" y="416.9">5</text>
<text x="490.4" y="416.9">6</text>
</g>
</svg>
